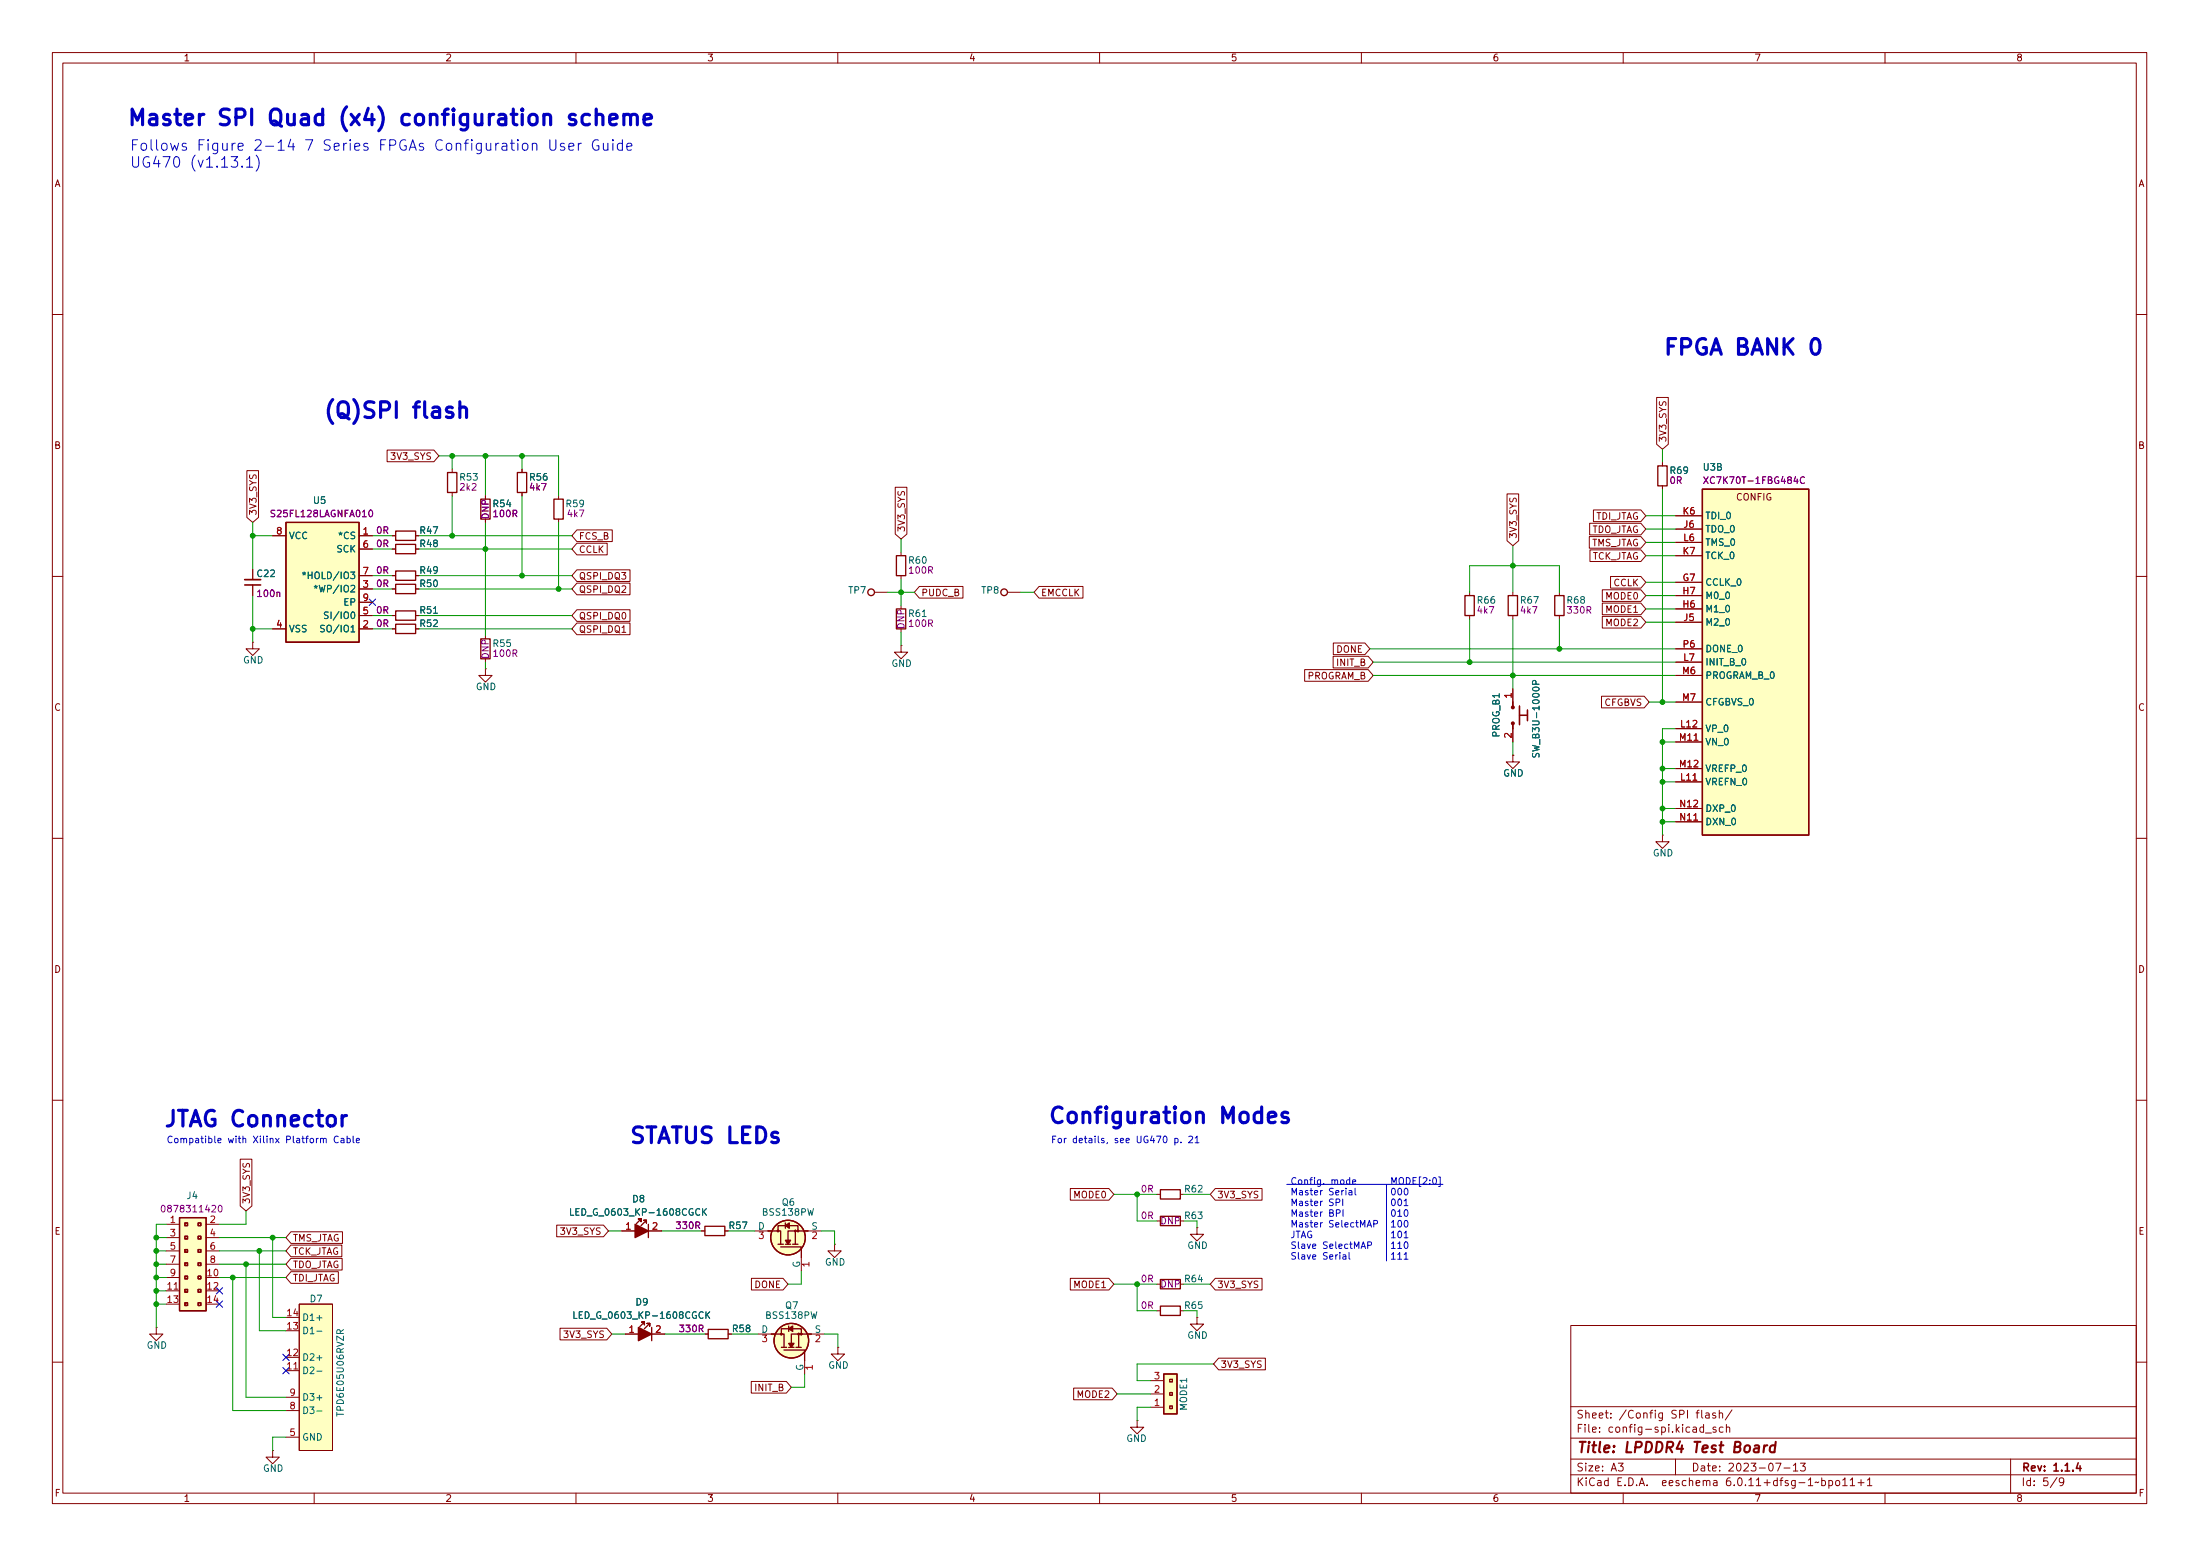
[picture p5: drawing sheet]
<svg xmlns="http://www.w3.org/2000/svg" width="420mm" height="297mm" viewBox="0 0 420 297" stroke-linecap="round" stroke-linejoin="round" font-family="sans-serif">
<g fill="none" stroke="#840000" stroke-width=".19">
<path d="M10 10h400v277h-400zM12 12h396v273h-396zM60 10v2M110 10v2M160 10v2M210 10v2M260 10v2M310 10v2M360 10v2M10 60h2M316.4 75.9h2.2v8.9l-1.1 1-1.1-1zM408 60h2"/>
<path d="M47.1 89.8h2.3v9l-1.1 .9-1.2-.9zM73.9 85.9h9l.9 1.1-.9 1.1h-9zM86.4 89.6v.6M86.4 94v.7M92.7 94.7v.6M92.7 99.1v.6M99.7 89.6v.6M99.7 94v.7M106.7 94.7v.6M106.7 99.1v.6M171 93h2.2v9l-1.1 .9-1.1-.9zM287.8 94.3h2.2v8.9l-1.1 1-1.1-1z"/>
<path d="M303.6 99.9h9.8l.9 1.1-.9 1.1h-9.8zM304.3 97.4h9.1l.9 1.1-.9 1.1h-9.1zM317.5 88.3v.6M317.5 92.7v.7M320 98.5h5.1M10 110h2M48.3 108.6v2.1M48.3 111.7v2M52.1 102.3h2.5M68.6 104.8h2.5M68.6 102.3h2.5M68.6 109.9h2.5"/>
<path d="M68.6 112.4h2.5M68.6 117.5h2.5M68.6 115h2.5M74.9 104.8h.7M74.9 102.3h.7M74.9 109.9h.7M74.9 112.4h.7M74.9 117.5h.7M79.4 104.8h.6M79.4 102.3h.6M79.4 109.9h.6M79.4 112.4h.6"/>
<path d="M79.4 117.5h.6M110.2 101.2h6.7v2.2h-6.7l-1-1.1zM110.2 111.3h10.1v2.2h-10.1l-1-1.1zM110.2 118.9h10.1v2.3h-10.1l-1-1.1zM110.2 103.7h5.8v2.2h-5.8l-1-1.1zM110.2 116.4h10.1v2.2h-10.1l-1-1.1zM110.2 108.8h10.1v2.2h-10.1l-1-1.1zM167 113.1h2.5M172.1 105.4v.7M172.1 109.9v.6M172.1 115.6v.6M175.6 112h8.3v2.2h-8.3l-1-1.1z"/>
<path d="M192.4 113.1h2.5M198.4 112h8.4v2.2h-8.4l-.9-1.1zM280.7 113.1v.6M280.7 117.5v.6M288.9 113.1v.6M288.9 117.5v.6M297.8 113.1v.6M297.8 117.5v.6M303.5 102.4h9.9l.9 1.1-.9 1.2h-9.9zM303.6 105h9.8l.9 1.1-.9 1.1h-9.8zM306 115.1h7.4l.9 1.1-.9 1.2h-7.4zM306 117.7h7.4l.9 1.1-.9 1.1h-7.4z"/>
<path d="M306 112.6h7.4l.9 1.1-.9 1.1h-7.4zM307.6 110.1h5.8l.9 1.1-.9 1.1h-5.8zM320 111.2h5.1M320 116.2h5.1M320 113.7h5.1M320 118.8h5.1M320 101h5.1M320 106.1h5.1M320 103.5h5.1M408 110h2M48.3 122.6v1.3h1.2l-1.2 1.2-1.3-1.2h1.3M48.3 122.6h.1"/>
<path d="M52.1 120.1h2.5M68.6 120.1h2.5M74.9 120.1h.7M79.4 120.1h.6M92.7 127.7v1.2h1.3l-1.3 1.3-1.3-1.3h1.3M92.7 127.7h.1M92.7 121.3v.7M92.7 125.8v.6M172.1 123.2v1.3h1.3l-1.3 1.3-1.3-1.3h1.3M172.1 123.2h.1M172.1 120.1v.6M249.2 127.8h12.1l1 1.1-1 1.2h-12.1z"/>
<path d="M254.6 125.3h6.7l1 1.1-1 1.1h-6.7zM254.6 122.8h6.1l.9 1.1-.9 1.1h-6.1zM288.9 131.5v2.5M288.9 139.1v2.5M305.9 132.9h8.1l1 1.1-1 1.1h-8.1zM320 139.1h5.1M320 126.4h5.1M320 128.9h5.1M320 134h5.1M320 123.9h5.1M288.9 144.2v1.3h1.3l-1.3 1.2-1.2-1.2h1.2M288.9 144.2h.1"/>
<path d="M317.5 159.4v1.3h1.3l-1.3 1.3-1.3-1.3h1.3M317.5 159.4h.1M320 149.3h5.1M320 141.6h5.1M320 146.7h5.1M320 156.9h5.1M320 154.3h5.1M10 160h2M408 160h2M10 210h2M408 210h2M31.7 233.7h2.6"/>
<path d="M31.7 236.3h2.6M31.7 238.8h2.6M39.4 233.7h2.5M39.4 236.3h2.5M39.4 238.8h2.5M45.9 221.3h2.2v8.9l-1.1 1-1.1-1zM55.6 237.7h9.7v2.2h-9.7l-1-1.1zM55.6 235.1h9.8v2.3h-9.8l-1-1.1zM106.3 233.9h9l.9 1.1-.9 1.1h-9zM118.7 235h2.6M123.8 235h2.6M134 235h.6"/>
<path d="M138.4 235h.7M144.1 235h2.6M154.3 235h2.5M159.4 237.5v1.3h1.3l-1.3 1.3-1.3-1.3h1.3M159.4 237.5h.1M204.4 226.9h7.4l.9 1.1-.9 1.1h-7.4zM221 233.1h.6M221 228h.6M225.4 233.1h.7M225.4 228h.7M228.6 234.4v1.2h1.3l-1.3 1.3-1.3-1.3h1.3M228.6 234.4h.1"/>
<path d="M232.1 226.9h8.9v2.2h-8.9l-1-1.1zM29.8 253.4v1.3h1.3l-1.3 1.2-1.2-1.2h1.2M29.8 253.4h.1M31.7 243.9h2.6M31.7 246.4h2.6M31.7 249h2.6M31.7 241.3h2.6M39.4 243.9h2.5M39.4 246.4h2.5M39.4 249h2.5M39.4 241.3h2.5M54.6 259.1h2.5"/>
<path d="M54.6 254h2.5M54.6 251.5h2.5M55.6 242.8h9v2.2h-9l-1-1.1zM55.6 240.2h9.7v2.2h-9.7l-1-1.1zM57.1 249h6.4v27.9h-6.4zM107 253.6h8.9l.9 1.1-.9 1.1h-8.9zM119.4 254.7h2.5M124.5 254.7h2.5M134.6 254.7h.7M139.1 254.7h.6M143.5 244h6l1 1.1-1 1.2h-6zM144.8 254.7h2.5"/>
<path d="M153 240.1v2.5M153.7 259.8v2.5M154.9 254.7h2.6M160 257.2v1.3h1.3l-1.3 1.3-1.3-1.3h1.3M160 257.2h.1M204.4 244h7.4l.9 1.1-.9 1.2h-7.4zM221 250.2h.6M221 245.1h.6M225.4 250.2h.7M225.4 245.1h.7M228.6 251.5v1.3h1.3l-1.3 1.2-1.3-1.2h1.3M228.6 251.5h.1"/>
<path d="M232.1 244h8.9v2.3h-8.9l-1-1.2zM232.7 259.3h9v2.2h-9l-.9-1.1zM300 253h108v32h-108zM10 260h2M52.1 276.9v1.3h1.2l-1.2 1.2-1.3-1.2h1.3M52.1 276.9h.1M54.6 261.7h2.5M54.6 274.4h2.5M54.6 269.3h2.5M54.6 266.7h2.5M143.5 263.7h6.7l.9 1.1-.9 1.1h-6.7zM205 265h7.4l1 1.1-1 1.1h-7.4z"/>
<path d="M217.2 271.2v1.3h-1.3l1.3 1.2 1.2-1.2h-1.2M217.2 271.2h.1M219.7 268.6h2.5M219.7 266.1h2.5M219.7 263.6h2.5M300 278.5h108M300 274.5h108M300 268.5h108M305.5 273.3v.1M305.5 272.5v.1M307.6 270.6v.1M307.6 269.8v.1"/>
<path d="M317.5 269.7v1.2l-.3 .3-.4-.1M317.5 269.8l-.4-.1-.3 .3 .1 .6h.6M320 278.5v3M325.7 273.6h1.1M327.7 272.5l-.3-.1-.3 .2 .1 .2 .5 .2v.3h-.6M329.1 272.5l-.5-.1-.2 .3 .1 .6h.6M329.7 272.6l.2-.2 .4 .1v.9M329.7 271.9v1.5M330.8 269.1l-1.3 2M342.5 279.7l.4-.4v1.5M343.8 279.3h1l-.5 .6 .4 .1v.7l-.2 .1-.7-.1M384 278.5v6.5"/>
<path d="M408 260h2M60 285v2M110 285v2M160 285v2M210 285v2M260 285v2M300 281.5h108M310 285v2M327.3 282.7h.6v.9M327.9 283h-.5a.29 .29 0 0 0-.2 .3 .29 .29 0 0 0 .2 .3l.5-.1M340.7 280.2h1.2M342.5 280.8h.9"/>
<path d="M351.9 283.6h.9M353.4 282.5l.4-.4v1.5M353.4 283.6h.8M354.9 283h1.1M355.4 282.5v1.1M356.6 282.5l.5-.4v1.5M356.6 283.6h.9M360 285v2M394.1 282.8l-.3 .2h-.2l-.3-.2 .1-.6 .4-.1 .3 .2a.99 .99 0 0 1-.4 1.3h-.3"/>
</g>
<path d="M46.7 111.7h3.1M396.9 279.2l-.4 1.1h1" fill="none" stroke="#840000" stroke-width=".3"/>
<g fill="none" stroke="#840000" stroke-width=".25">
<path d="M54.6 99.7h14v22.9h-14zM85.5 90.2h1.7v3.8h-1.7zM91.8 95.3h1.8v3.8h-1.8zM98.8 90.2h1.8v3.8h-1.8zM105.8 95.3h1.8v3.8h-1.8zM316.6 88.9h1.8v3.8h-1.8zM325.1 93.4h20.3v66h-20.3zM75.6 103.9h3.8v1.8h-3.8zM75.6 101.4h3.8v1.8h-3.8zM75.6 109h3.8v1.8h-3.8zM75.6 111.5h3.8v1.8h-3.8zM75.6 116.6h3.8v1.8h-3.8z"/>
<path d="M75.6 119.2h3.8v1.7h-3.8zM171.2 116.2h1.8v3.9h-1.8zM171.2 106.1h1.8v3.8h-1.8zM279.8 113.7h1.8v3.8h-1.8zM288 113.7h1.8v3.8h-1.8zM296.9 113.7h1.8v3.8h-1.8zM91.8 122h1.8v3.8h-1.8zM288.9 134v.8M288.9 138.3v.8M290.2 134.8v3.5M290.2 136.6h1.5M291.7 135.5v2.1"/>
<path d="M34.3 232.4h5.1v17.8h-5.1zM35.3 238.5h.5v.6h-.5zM35.3 236h.5v.5h-.5zM35.3 233.5h.5v.5h-.5zM37.8 238.5h.6v.6h-.6zM37.8 236h.6v.5h-.6zM37.8 233.5h.6v.5h-.6zM122.4 232.7v.5v-.5h-.5h.5l-.9 .9M123.4 233v.5v-.5h-.5h.5l-1 1M123.8 233.7v2.6M134.6 234.1h3.8v1.8h-3.8zM146.7 235h2.4v2.5"/>
<path d="M148.6 235.1v-1.1h3.8v1.1M148.6 237.5h1M149.1 238h3.9v2.1M150 237.5h1M150 233.5v1M151.4 237.5h1M151.9 235v2.5M154.3 235h-3.8v2.5M221.6 232.2h3.8v1.8h-3.8zM221.6 227.1h3.8v1.8h-3.8zM35.3 248.7h.5v.5h-.5zM35.3 246.2h.5v.5h-.5z"/>
<path d="M35.3 243.6h.5v.5h-.5zM35.3 241.1h.5v.5h-.5zM37.8 248.7h.6v.5h-.6zM37.8 246.2h.6v.5h-.6zM37.8 243.6h.6v.5h-.6zM37.8 241.1h.6v.5h-.6zM123.1 252.4v.5v-.5h-.5h.5l-.9 .9M124.1 252.6v.5v-.5h-.5h.5l-1 1.1M124.5 253.4v2.5M135.3 253.8h3.8v1.8h-3.8zM147.3 254.7h2.4v2.5M149.2 254.8v-1.1h3.8v1.1"/>
<path d="M149.2 257.2h1M149.7 257.7h4v2.1M150.6 257.2h1M150.6 253.1v1.1M152 257.2h1M152.5 254.7v2.5M154.9 254.7h-3.8v2.5M221.6 249.3h3.8v1.8h-3.8zM221.6 244.3h3.8v1.7h-3.8zM222.2 262.3h2.6v7.6h-2.6zM223.4 263.3h.5v.5h-.5zM223.4 265.8h.5v.6h-.5z"/>
<path d="M223.4 268.4h.5v.5h-.5z"/>
<circle cx="166.4" cy="113.1" r=".63"/>
<circle cx="191.8" cy="113.1" r=".63"/>
<circle cx="148.6" cy="235" r=".13"/>
<circle cx="150.5" cy="236.3" r="3.3"/>
<circle cx="151.9" cy="235" r=".13"/>
<circle cx="152.4" cy="235" r=".13"/>
<circle cx="149.2" cy="254.7" r=".13"/>
<circle cx="151.1" cy="255.9" r="3.3"/>
<circle cx="152.5" cy="254.7" r=".13"/>
<circle cx="153" cy="254.7" r=".13"/>
</g>
<g fill="#ffffc2" stroke="#ffffc2" stroke-width=".19">
<path d="M222.2 262.3h2.6v7.6h-2.6z"/>
<path d="M288.9 134v.8z"/>
<path d="M290.2 134.8v3.5z"/>
<path d="M291.7 135.5v2.1z"/>
<path d="M290.2 136.6h1.5z"/>
<path d="M288.9 138.3v.8z"/>
<path d="M151.9 237.5h.5z"/>
<path d="M151.4 237.5h.5z"/>
<path d="M150.5 237.5h.5z"/>
<path d="M150 237.5h.5z"/>
<path d="M148.6 237.5h1z"/>
<path d="M151.9 235v2.5z"/>
<path d="M150 233.5v1z"/>
<path d="M150.5 235h3.8l-3.8 2.5z"/>
<path d="M146.7 235h2.4v2.5z"/>
<path d="M148.6 234h3.8v1.1h-3.8z"/>
<path d="M152.5 257.2h.5z"/>
<path d="M152 257.2h.5z"/>
<path d="M151.1 257.2h.5z"/>
<path d="M150.6 257.2h.5z"/>
<path d="M149.2 257.2h1z"/>
<path d="M152.5 254.7v2.5z"/>
<path d="M150.6 253.1v1.1z"/>
<path d="M151.1 254.7h3.8l-3.8 2.5z"/>
<path d="M147.3 254.7h2.4v2.5z"/>
<path d="M149.2 253.7h3.8v1.1h-3.8z"/>
<path d="M325.1 93.4h20.3v66h-20.3z"/>
<path d="M54.6 99.7h14v22.9h-14z"/>
<path d="M57.1 249h6.4v27.9h-6.4z"/>
<path d="M34.3 232.4h5.1v17.8h-5.1z"/>
<path d="M35.3 248.7h.5v.5h-.5z"/>
<path d="M35.3 246.2h.5v.5h-.5z"/>
<path d="M35.3 243.6h.5v.5h-.5z"/>
<path d="M35.3 241.1h.5v.5h-.5z"/>
<path d="M35.3 238.5h.5v.6h-.5z"/>
<path d="M35.3 236h.5v.5h-.5z"/>
<path d="M35.3 233.5h.5v.5h-.5z"/>
<path d="M37.8 248.7h.6v.5h-.6z"/>
<path d="M37.8 246.2h.6v.5h-.6z"/>
<path d="M37.8 243.6h.6v.5h-.6z"/>
<path d="M37.8 241.1h.6v.5h-.6z"/>
<path d="M37.8 238.5h.6v.6h-.6z"/>
<path d="M37.8 236h.6v.5h-.6z"/>
<path d="M37.8 233.5h.6v.5h-.6z"/>
<circle cx="150.5" cy="236.3" r="3.3"/>
<circle cx="152.4" cy="235" r=".13"/>
<circle cx="151.9" cy="235" r=".13"/>
<circle cx="148.6" cy="235" r=".13"/>
<circle cx="151.1" cy="255.9" r="3.3"/>
<circle cx="153" cy="254.7" r=".13"/>
<circle cx="152.5" cy="254.7" r=".13"/>
<circle cx="149.2" cy="254.7" r=".13"/>
</g>
<g fill="#840000" stroke="#840000" stroke-width=".25">
<path d="M150 236.8h1l-.5 .7z"/>
<path d="M150 234l.7-.5v1z"/>
<path d="M150.6 256.4h1l-.5 .8z"/>
<path d="M150.6 253.7l.8-.6v1.1z"/>
<path d="M121.9 253.4l2.6 1.3-2.6 1.2z"/>
<path d="M121.3 233.7l2.5 1.3-2.5 1.3z"/>
<circle cx="288.9" cy="135" r=".25"/>
<circle cx="288.9" cy="138.1" r=".25"/>
</g>
<g fill="none" stroke="#006464" stroke-width=".19">
<path d="M67 109.2h.8l-.5 .5 .4 .1v.5l-.2 .2-.5-.2M67 119.7l.4-.3v1.2M67 111.9l.5-.2 .3 .4-.8 .9h.8M67.1 116.9l.2-.1a.68 .68 0 0 1 .5 .7 .68 .68 0 0 1-.5 .6l-.3-.5zM82.8 117.1h.7M176.2 117.7h.7M67 120.6h.8M292.7 131.3a.75 .75 0 0 1 1.2 .3 .72 .72 0 0 1-1.2-.1zM293.3 130.6v-.6l-.2-.1-.3 .1-.1 .6h1.2M133.6 230.8a.6 .6 0 0 0-.8 .5 .6 .6 0 0 0 .6 .7l.2-.1M134.2 230.7v1.3M134.4 231.3l.5 .7"/>
<path d="M134.9 230.7l-.7 .8M154.3 230.7l.3 1.3 .2-.9 .2 .9 .4-1.3M60.5 254.1h1M65 254.6l-.1-.6-.2-.2-.3 .1-.1 .7h1.3M65.6 253.8l-.6 .5M134.3 250.5a.6 .6 0 0 0-.9 .5 .6 .6 0 0 0 .6 .7l.3-.1M134.8 250.4v1.3M135 251l.5 .7M135.5 250.4l-.7 .7M154.9 250.4l.3 1.3 .2-.9 .3 .9 .3-1.3M60.5 261.7h1M60.5 269.4h1"/>
</g>
<path d="M323.3 148.9h.8M323.5 156.6h.7M145 235.2h.8l-.4 .5 .3 .1v.5l-.2 .2-.5-.2M155.2 235.3l.5-.1 .2 .3-.7 1h.7M33.3 246.1h.7M145.6 254.9h.8l-.4 .4 .4 .2v.5l-.2 .1-.6-.1M154.5 241.3h-1.3l.4 .4M155.8 255l.5-.1 .3 .3-.8 .9h.8M56.1 261.3h.7M155.1 261h-1.2l.3 .4" fill="none" stroke="#a90000" stroke-width=".19"/>
<path d="M70.6 97.5l.1-.1a.68 .68 0 0 1 .5 .6 .68 .68 0 0 1-.5 .6l-.3-.4zM342.9 91l-.3 .9h.8M343.2 91.5v.8M344.6 91.1a.6 .6 0 0 0-.8 .5 .6 .6 0 0 0 .6 .7l.2-.1M52.9 113.2l.2-.2 .3 .1v.8M40.5 230.2l.5-.1 .2 .4-.8 .9h.8M41.8 230.2l.2-.1a.68 .68 0 0 1 .4 .6 .68 .68 0 0 1-.4 .7l-.3-.5z" fill="none" stroke="#840084" stroke-width=".19"/>
<path d="M46.7 110.7h3.1" fill="none" stroke="#840000" stroke-width=".33"/>
<path d="M78.2 22l-.9-.2-.3 .2-.2 .4v.8l.2 .5 .3 .1 .9-.1M109.9 22l-.7-.2-.3 .2-.2 .2 .2 .5 1 .3 .1 .2-.1 .5-.3 .1-.9-.1M75.7 76.7v3M228.5 212.6a.74 .74 0 0 1 1.3 .1v1.6" fill="none" stroke="#0000c2" stroke-width=".6"/>
<g fill="none" stroke="#0000c2" stroke-width=".19">
<path d="M35.5 27.4l-.4-.1-.3 .3 .1 .3 .6 .2 .1 .2-.1 .3-.1 .1-.6-.1M45.5 28l.9-.2-.1-.4-.5-.1-.3 .3 .1 1 .2 .1 .5-.1M47.1 31.9h1.2M48.9 29.6a2.3 2.3 0 0 1 0 3.1M55.5 26.6l-.5 1.4h1.3M56 27.3v1.4M101.7 27.5a.5 .5 0 0 1 .8 .1v1.1M101.7 27.3v1.4M41.6 217.7l.6-.1v-.2l-.4-.1-.2 .2 .1 .6h.5M52.6 217.3l.7 .9M53.3 217.3l-.7 .9M61.8 217.5l.1-.2 .3 .1 .1 .8"/>
<path d="M210.8 217.4l-.3-.1-.1 .2v.2l.4 .1v.3h-.4M211.5 218.1l-.1 .2M245.7 226.1h29.9M252.6 227.3l-.4 .2M252.6 229.3l-.4 .3M252.6 231.4l-.4 .2M252.6 233.4l-.4 .2M252.8 225.9v.2M257.6 239.1v1.1l.2 .2M258.8 226.8v1.1l.2 .2M261.2 237.7h.6l.1-.2v-.3l-.7-.1v1.2M262.4 233.6h.6l.1-.2-.1-.3-.6-.1v1.2"/>
<path d="M264.8 226.1v14.6M268.2 230.2h.7M268.2 236.3h.7M274.8 224.7h.3v1.8h-.3M268.2 240.4h.7"/>
</g>
<g fill="none" stroke="#009600" stroke-width=".19">
<path d="M48.3 99.7v8.9M83.8 87h22.9v7.7M86.4 87v2.6M86.4 94.7v7.6M92.7 87v7.7M92.7 99.7v21.6M99.7 87v2.6M99.7 94.7v15.2M106.7 99.7v12.7M314.3 98.5h5.7M317.5 85.8v2.5M317.5 93.4v40.6"/>
<path d="M48.3 102.3h3.8M48.3 113.7v8.9M71.1 102.3h3.8M71.1 117.5h3.8M71.1 112.4h3.8M71.1 109.9h3.8M71.1 104.8h3.8M80 102.3h29.2M80 117.5h29.2M80 112.4h29.2M80 109.9h29.2M80 104.8h29.2"/>
<path d="M169.5 113.1h5.1M172.1 102.9v2.5M172.1 110.5v5.1M194.9 113.1h2.6M280.7 113.1v-5.1h17.1v5.1M280.7 118.1v8.3M288.9 104.2v8.9M288.9 118.1v13.4M297.8 118.1v5.8M314.3 111.2h5.7M314.3 118.8h5.7M314.3 116.2h5.7"/>
<path d="M314.3 103.5h5.7M314.3 106.1h5.7M314.3 101h5.7M314.3 113.7h5.7M48.3 120.1h3.8M71.1 120.1h3.8M80 120.1h29.2M92.7 126.4v1.3M172.1 120.7v2.5M261.6 123.9h58.4M262.3 128.9h57.7M262.3 126.4h57.7"/>
<path d="M315 134h5M320 139.1h-2.5v20.3M288.9 141.6v2.6M317.5 149.3h2.5M317.5 146.7h2.5M317.5 141.6h2.5M317.5 154.3h2.5M317.5 156.9h2.5M29.8 238.8h1.9M29.8 236.3h1.9M31.7 233.7h-1.9v19.7M41.9 238.8h12.7"/>
<path d="M41.9 236.3h12.7M47 231.2v2.5h-5.1M49.5 238.8v15.2h5.1M52.1 236.3v15.2h2.5M116.2 235h2.5M126.4 235h7.6M139.1 235h5M156.8 235h2.6v2.5M212.7 228h8.3M217.2 228v5.1h3.8M226.1 228h5M228.6 233.1v1.3"/>
<path d="M29.8 243.9h1.9M29.8 246.4h1.9M29.8 241.3h1.9M29.8 249h1.9M41.9 243.9h12.7M41.9 241.3h12.7M44.4 243.9v25.4h10.2M47 241.3v25.4h7.6M116.8 254.7h2.6M127 254.7h7.6M139.7 254.7h5.1M153 242.6v2.5h-2.5"/>
<path d="M157.5 254.7h2.5v2.5M212.7 245.1h8.3M217.2 245.1v5.1h3.8M226.1 245.1h5M228.6 250.2v1.3M54.6 274.4h-2.5v2.5M153.7 262.3v2.5h-2.6M213.4 266.1h6.3M219.7 268.6h-2.5v2.6M231.8 260.4h-14.6v3.2h2.5"/>
</g>
<path d="M70.5 114.4l1.2 1.2M71.7 114.4l-1.2 1.2M41.3 245.8l1.2 1.2M41.3 248.3l1.2 1.3M42.5 245.8l-1.2 1.2M42.5 248.3l-1.2 1.3M54 258.5l1.2 1.2M55.2 258.5l-1.2 1.2M54 261l1.2 1.3M55.2 261l-1.2 1.3" fill="none" stroke="#000084" stroke-width=".19"/>
<g fill="#009600" stroke="#009600" stroke-width=".19">
<circle cx="288.9" cy="108" r=".46"/>
<circle cx="297.8" cy="123.9" r=".46"/>
<circle cx="288.9" cy="128.9" r=".46"/>
<circle cx="172.1" cy="113.1" r=".46"/>
<circle cx="217.2" cy="228" r=".46"/>
<circle cx="280.7" cy="126.4" r=".46"/>
<circle cx="217.2" cy="245.1" r=".46"/>
<circle cx="317.5" cy="149.3" r=".46"/>
<circle cx="317.5" cy="154.3" r=".46"/>
<circle cx="317.5" cy="134" r=".46"/>
<circle cx="317.5" cy="146.7" r=".46"/>
<circle cx="317.5" cy="141.6" r=".46"/>
<circle cx="317.5" cy="156.9" r=".46"/>
<circle cx="92.7" cy="104.8" r=".46"/>
<circle cx="99.7" cy="109.9" r=".46"/>
<circle cx="106.7" cy="112.4" r=".46"/>
<circle cx="29.8" cy="246.4" r=".46"/>
<circle cx="29.8" cy="243.9" r=".46"/>
<circle cx="29.8" cy="236.3" r=".46"/>
<circle cx="49.5" cy="238.8" r=".46"/>
<circle cx="29.8" cy="238.8" r=".46"/>
<circle cx="29.8" cy="241.3" r=".46"/>
<circle cx="47" cy="241.3" r=".46"/>
<circle cx="44.4" cy="243.9" r=".46"/>
<circle cx="52.1" cy="236.3" r=".46"/>
<circle cx="29.8" cy="249" r=".46"/>
<circle cx="86.4" cy="87" r=".46"/>
<circle cx="86.4" cy="102.3" r=".46"/>
<circle cx="99.7" cy="87" r=".46"/>
<circle cx="92.7" cy="87" r=".46"/>
<circle cx="48.3" cy="102.3" r=".46"/>
<circle cx="48.3" cy="120.1" r=".46"/>
</g>
<g font-size="4.2" fill="#0000c2">
<text x="24.1" y="24">Master</text>
<text x="41.7" y="24">SPI</text>
<text x="51.9" y="24">Quad</text>
<text x="66" y="24">(x4)</text>
<text x="78.2" y="24">configuration</text>
<text x="110.8" y="24">scheme</text>
<text x="317.5" y="67.8">FPGA BANK 0</text>
<text x="61.6" y="79.8">(Q)SPI</text>
<text x="78.9" y="79.8">flash</text>
<text x="31.1" y="215.1">JTAG Connector</text>
<text x="200" y="214.5">Configuration</text>
<text x="233" y="214.5">Modes</text>
<text x="120" y="218.3">STATUS LEDs</text>
</g>
<g font-size="2.8" fill="#0000c2">
<text x="24.8" y="28.8">Follows</text>
<text x="37.6" y="28.8">Figure</text>
<text x="48.6" y="28.8">2-14</text>
<text x="58.5" y="28.8">7</text>
<text x="62.1" y="28.8">Series</text>
<text x="72.9" y="28.8">FPGAs Configuration</text>
<text x="105.5" y="28.8">User</text>
<text x="113.9" y="28.8">Guide</text>
<text x="24.8" y="32">UG470</text>
<text x="36.3" y="32">(v1.13.1)</text>
</g>
<g font-size="2.8" fill="#840000">
<text x="301" y="277.9">Title:</text>
<text x="310.2" y="277.9">LPDDR4</text>
<text x="323.7" y="277.9">Test</text>
<text x="331.6" y="277.9">Board</text>
</g>
<g font-size="2.1" fill="#840000">
<text x="301" y="273.9">File:</text>
<text x="301" y="271.2">Sheet:</text>
<text x="307.4" y="273.9">config-spi.kicad_sch</text>
<text x="309.2" y="271.2">/Config</text>
<text x="319.2" y="271.2">SPI</text>
<text x="324.2" y="271.2">flash/</text>
<text x="301" y="281.3">Size:</text>
<text x="307.6" y="281.3">A3</text>
<text x="323" y="281.3">Date:</text>
<text x="330" y="281.3">2023-07-13</text>
<text x="386" y="281.3">Rev:</text>
<text x="392.1" y="281.3">1.1.4</text>
<text x="301" y="284.1">KiCad</text>
<text x="308.7" y="284.1">E.D.A.</text>
<text x="317.6" y="284.1">eeschema</text>
<text x="330" y="284.1">6.0.11+dfsg-1~bpo11+1</text>
<text x="386" y="284.1">Id:</text>
<text x="390.1" y="284.1">5/9</text>
</g>
<g font-size="1.8" fill="#840000">
<text x="35" y="12.1">1</text>
<text x="85" y="12.1">2</text>
<text x="135" y="12.1">3</text>
<text x="185" y="12.1">4</text>
<text x="235" y="12.1">5</text>
<text x="285" y="12.1">6</text>
<text x="335" y="12.1">7</text>
<text x="385" y="12.1">8</text>
<text x="10.4" y="36.1">A</text>
<text x="408.4" y="36.1">A</text>
<text x="10.3" y="86.1">B</text>
<text x="74.4" y="88.1">3V3_SYS</text>
<text x="318.6" y="84.5" transform="rotate(-90 318.6 84.5)">3V3_SYS</text>
<text x="408.3" y="86.1">B</text>
<text x="331.5" y="95.9">CONFIG</text>
<text x="49.4" y="98.5" transform="rotate(-90 49.4 98.5)">3V3_SYS</text>
<text x="173.2" y="101.6" transform="rotate(-90 173.2 101.6)">3V3_SYS</text>
<text x="304.8" y="99.6">TDI_JTAG</text>
<text x="110.5" y="103.4">FCS_B</text>
<text x="110.5" y="105.9">CCLK</text>
<text x="290" y="102.9" transform="rotate(-90 290 102.9)">3V3_SYS</text>
<text x="304" y="104.7">TMS_JTAG</text>
<text x="304.1" y="102.1">TDO_JTAG</text>
<text x="304.1" y="107.2">TCK_JTAG</text>
<text x="110.5" y="113.5">QSPI_DQ2</text>
<text x="110.5" y="111">QSPI_DQ3</text>
<text x="308.1" y="112.3">CCLK</text>
<text x="110.5" y="118.6">QSPI_DQ0</text>
<text x="175.9" y="114.2">PUDC_B</text>
<text x="198.8" y="114.2">EMCCLK</text>
<text x="306.5" y="117.4">MODE1</text>
<text x="306.5" y="119.9">MODE2</text>
<text x="306.5" y="114.8">MODE0</text>
<text x="110.5" y="121.2">QSPI_DQ1</text>
<text x="255.1" y="125">DONE</text>
<text x="249.6" y="130.1">PROGRAM_B</text>
<text x="255.1" y="127.5">INIT_B</text>
<text x="10.3" y="136.1">C</text>
<text x="306.3" y="135.1">CFGBVS</text>
<text x="408.3" y="136.1">C</text>
<text x="10.3" y="186.1">D</text>
<text x="408.3" y="186.1">D</text>
<text x="48.1" y="229.9" transform="rotate(-90 48.1 229.9)">3V3_SYS</text>
<text x="204.9" y="229.1">MODE0</text>
<text x="232.4" y="229.1">3V3_SYS</text>
<text x="10.3" y="236.1">E</text>
<text x="55.9" y="239.9">TCK_JTAG</text>
<text x="55.9" y="237.4">TMS_JTAG</text>
<text x="106.8" y="236.1">3V3_SYS</text>
<text x="408.3" y="236.1">E</text>
<text x="55.9" y="245">TDI_JTAG</text>
<text x="55.9" y="242.4">TDO_JTAG</text>
<text x="144" y="246.3">DONE</text>
<text x="204.9" y="246.3">MODE1</text>
<text x="232.4" y="246.3">3V3_SYS</text>
<text x="107.4" y="255.8">3V3_SYS</text>
<text x="233" y="261.5">3V3_SYS</text>
<text x="144" y="265.9">INIT_B</text>
<text x="205.5" y="267.2">MODE2</text>
<text x="10.4" y="286.1">F</text>
<text x="35" y="287.1">1</text>
<text x="85" y="287.1">2</text>
<text x="135" y="287.1">3</text>
<text x="185" y="287.1">4</text>
<text x="235" y="287.1">5</text>
<text x="285" y="287.1">6</text>
<text x="335" y="287.1">7</text>
<text x="385" y="287.1">8</text>
<text x="408.4" y="286.1">F</text>
</g>
<g font-size="1.8" fill="#006464">
<text x="87.6" y="92.1">R53</text>
<text x="101" y="92.1">R56</text>
<text x="318.8" y="90.8">R69</text>
<text x="325.1" y="90.2">U3B</text>
<text x="59.7" y="96.6">U5</text>
<text x="94" y="97.2">R54</text>
<text x="107.9" y="97.2">R59</text>
<text x="325.6" y="99.5">TDI_0</text>
<text x="55.1" y="103.3">VCC</text>
<text x="64.2" y="105.8">SCK</text>
<text x="64.5" y="103.3">*CS</text>
<text x="80" y="104.8">R48</text>
<text x="80" y="102.3">R47</text>
<text x="173.4" y="108">R60</text>
<text x="325.6" y="102">TDO_0</text>
<text x="325.6" y="107.1">TCK_0</text>
<text x="325.6" y="104.6">TMS_0</text>
<text x="48.9" y="110.5">C22</text>
<text x="57.5" y="110.9">*HOLD/IO3</text>
<text x="59.8" y="113.5">*WP/IO2</text>
<text x="80" y="109.9">R49</text>
<text x="80" y="112.4">R50</text>
<text x="161.9" y="113.7">TP7</text>
<text x="187.3" y="113.7">TP8</text>
<text x="325.6" y="112.2">CCLK_0</text>
<text x="61.6" y="118.5">SI/IO0</text>
<text x="65.5" y="116">EP</text>
<text x="80" y="117.5">R51</text>
<text x="173.4" y="118.1">R61</text>
<text x="281.9" y="115.6">R66</text>
<text x="290.2" y="115.6">R67</text>
<text x="299.1" y="115.6">R68</text>
<text x="325.6" y="117.3">M1_0</text>
<text x="325.6" y="114.7">M0_0</text>
<text x="325.6" y="119.8">M2_0</text>
<text x="55.1" y="121.1">VSS</text>
<text x="60.9" y="121.1">SO/IO1</text>
<text x="80" y="120.1">R52</text>
<text x="94" y="123.9">R55</text>
<text x="325.6" y="124.9">DONE_0</text>
<text x="46.4" y="127">GND</text>
<text x="170.2" y="127.7">GND</text>
<text x="325.6" y="127.4">INIT_B_0</text>
<text x="325.6" y="130">PROGRAM_B_0</text>
<text x="90.8" y="132.1">GND</text>
<text x="325.6" y="135">CFGBVS_0</text>
<text x="286.8" y="140.9" transform="rotate(-90 286.8 140.9)">PROG_B1</text>
<text x="325.6" y="140.1">VP_0</text>
<text x="325.6" y="142.7">VN_0</text>
<text x="287" y="148.6">GND</text>
<text x="294.4" y="144.9" transform="rotate(-90 294.4 144.9)">SW_B3U-1000P</text>
<text x="325.6" y="147.7">VREFP_0</text>
<text x="325.6" y="150.3">VREFN_0</text>
<text x="325.6" y="155.4">DXP_0</text>
<text x="325.6" y="157.9">DXN_0</text>
<text x="315.6" y="163.9">GND</text>
<text x="35.6" y="229.3">J4</text>
<text x="108.6" y="232.4">LED_G_0603_KP-1608CGCK</text>
<text x="120.6" y="229.9">D8</text>
<text x="145.4" y="232.4">BSS138PW</text>
<text x="149.2" y="230.5">Q6</text>
<text x="226.1" y="228">R62</text>
<text x="139.1" y="235">R57</text>
<text x="144.7" y="234.7">D</text>
<text x="154.9" y="234.7">S</text>
<text x="226.7" y="238.8">GND</text>
<text x="152.8" y="242" transform="rotate(-90 152.8 242)">G</text>
<text x="157.5" y="242">GND</text>
<text x="226.1" y="245.1">R64</text>
<text x="59.1" y="249">D7</text>
<text x="121.3" y="249.6">D9</text>
<text x="149.9" y="250.2">Q7</text>
<text x="27.9" y="257.8">GND</text>
<text x="57.7" y="255.1">D1-</text>
<text x="57.7" y="252.5">D1+</text>
<text x="109.2" y="252.1">LED_G_0603_KP-1608CGCK</text>
<text x="139.7" y="254.7">R58</text>
<text x="145.3" y="254.4">D</text>
<text x="146.1" y="252.1">BSS138PW</text>
<text x="155.5" y="254.4">S</text>
<text x="226.7" y="255.9">GND</text>
<text x="57.7" y="262.7">D2-</text>
<text x="57.7" y="260.1">D2+</text>
<text x="153.4" y="261.7" transform="rotate(-90 153.4 261.7)">G</text>
<text x="158.1" y="261.7">GND</text>
<text x="57.7" y="267.8">D3+</text>
<text x="227.1" y="269.4" transform="rotate(-90 227.1 269.4)">MODE1</text>
<text x="57.7" y="275.4">GND</text>
<text x="57.7" y="270.3">D3-</text>
<text x="66" y="270.5" transform="rotate(-90 66 270.5)">TPD6E05U06RVZR</text>
<text x="215" y="275.6">GND</text>
<text x="50.2" y="281.3">GND</text>
</g>
<g font-size="1.8" fill="#840084">
<text x="87.6" y="94">2k2</text>
<text x="101" y="94">4k7</text>
<text x="318.8" y="92.7">0R</text>
<text x="325.1" y="92.7">XC7K70T-1FBG484C</text>
<text x="51.4" y="99.1">S25FL128LAGNFA010</text>
<text x="93.7" y="99.2" transform="rotate(-90 93.7 99.2)">DNP</text>
<text x="94" y="99.1">100R</text>
<text x="108.2" y="99.1">4k7</text>
<text x="71.8" y="104.8">0R</text>
<text x="71.8" y="102.3">0R</text>
<text x="71.8" y="109.9">0R</text>
<text x="71.8" y="112.4">0R</text>
<text x="173.4" y="109.9">100R</text>
<text x="48.9" y="114.3">100n</text>
<text x="71.8" y="117.5">0R</text>
<text x="281.9" y="117.5">4k7</text>
<text x="290.2" y="117.5">4k7</text>
<text x="299.1" y="117.5">330R</text>
<text x="71.8" y="120.1">0R</text>
<text x="93.7" y="125.9" transform="rotate(-90 93.7 125.9)">DNP</text>
<text x="94" y="125.8">100R</text>
<text x="173.1" y="120.2" transform="rotate(-90 173.1 120.2)">DNP</text>
<text x="173.4" y="120.1">100R</text>
<text x="30.5" y="231.8">0878311420</text>
<text x="217.8" y="233.1">0R</text>
<text x="217.8" y="228">0R</text>
<text x="128.9" y="235">330R</text>
<text x="221.5" y="234.1">DNP</text>
<text x="217.8" y="245.1">0R</text>
<text x="217.8" y="250.2">0R</text>
<text x="221.5" y="246.2">DNP</text>
<text x="129.5" y="254.7">330R</text>
</g>
<g font-size="1.8" fill="#a90000">
<text x="321.3" y="98.2">K6</text>
<text x="321.4" y="100.7">J6</text>
<text x="52.7" y="102">8</text>
<text x="69.2" y="102">1</text>
<text x="69.2" y="104.6">6</text>
<text x="321.3" y="105.8">K7</text>
<text x="321.4" y="103.3">L6</text>
<text x="69.2" y="112.2">3</text>
<text x="69.2" y="109.6">7</text>
<text x="321.2" y="113.4">H7</text>
<text x="321.3" y="110.9">G7</text>
<text x="52.7" y="119.8">4</text>
<text x="69.2" y="119.8">2</text>
<text x="69.2" y="117.3">5</text>
<text x="69.2" y="114.7">9</text>
<text x="321.2" y="116">H6</text>
<text x="321.4" y="118.5">J5</text>
<text x="321.3" y="123.6">P6</text>
<text x="321.2" y="128.7">M6</text>
<text x="321.4" y="126.1">L7</text>
<text x="288.7" y="133.4" transform="rotate(-90 288.7 133.4)">1</text>
<text x="321.2" y="133.8">M7</text>
<text x="288.7" y="141.1" transform="rotate(-90 288.7 141.1)">2</text>
<text x="320.6" y="141.4">M11</text>
<text x="320.8" y="138.8">L12</text>
<text x="320.6" y="146.5">M12</text>
<text x="320.8" y="149">L11</text>
<text x="320.6" y="154.1">N12</text>
<text x="320.6" y="156.6">N11</text>
<text x="32.3" y="233.5">1</text>
<text x="40" y="233.5">2</text>
<text x="32.3" y="236">3</text>
<text x="32.3" y="238.5">5</text>
<text x="40" y="236">4</text>
<text x="40" y="238.5">6</text>
<text x="119.3" y="234.7">1</text>
<text x="124.4" y="234.7">2</text>
<text x="32.3" y="241.1">7</text>
<text x="32.3" y="243.6">9</text>
<text x="39.4" y="243.6">10</text>
<text x="40" y="241.1">8</text>
<text x="155.3" y="242" transform="rotate(-90 155.3 242)">1</text>
<text x="31.7" y="246.2">11</text>
<text x="31.7" y="248.7">13</text>
<text x="39.4" y="246.2">12</text>
<text x="39.4" y="248.7">14</text>
<text x="54.6" y="251.2">14</text>
<text x="54.6" y="253.8">13</text>
<text x="120" y="254.4">1</text>
<text x="125" y="254.4">2</text>
<text x="54.6" y="261.4">11</text>
<text x="54.6" y="258.9">12</text>
<text x="156" y="261.7" transform="rotate(-90 156 261.7)">1</text>
<text x="220.3" y="263.3">3</text>
<text x="55.2" y="269">8</text>
<text x="55.2" y="266.5">9</text>
<text x="220.3" y="268.4">1</text>
<text x="220.3" y="265.8">2</text>
<text x="55.2" y="274.1">5</text>
</g>
<g font-size="1.8" fill="#0000c2">
<text x="31.7" y="218.2">Compatible</text>
<text x="43.5" y="218.2">with</text>
<text x="48.4" y="218.2">Xilinx</text>
<text x="54.8" y="218.2">Platform</text>
<text x="64.1" y="218.2">Cable</text>
<text x="200.7" y="218.2">For</text>
<text x="204.8" y="218.2">details,</text>
<text x="212.9" y="218.2">see</text>
<text x="217.3" y="218.2">UG470</text>
<text x="224.6" y="218.2">p.</text>
<text x="227.5" y="218.2">21</text>
<text x="246.4" y="226.1">Config.</text>
<text x="254.2" y="226.1">mode</text>
<text x="265.4" y="226.1">MODE[2:0]</text>
<text x="246.4" y="228.2">Master</text>
<text x="246.4" y="230.2">Master</text>
<text x="246.4" y="232.3">Master</text>
<text x="253.7" y="228.2">Serial</text>
<text x="253.7" y="230.2">SPI</text>
<text x="253.7" y="232.3">BPI</text>
<text x="265.4" y="228.2">000</text>
<text x="265.4" y="230.2">001</text>
<text x="265.4" y="232.3">010</text>
<text x="246.4" y="234.3">Master</text>
<text x="246.4" y="236.4">JTAG</text>
<text x="246.4" y="238.4">Slave</text>
<text x="252.6" y="238.4">SelectMAP</text>
<text x="253.7" y="234.3">SelectMAP</text>
<text x="265.4" y="234.3">100</text>
<text x="265.4" y="236.4">101</text>
<text x="265.4" y="238.4">110</text>
<text x="246.4" y="240.4">Slave</text>
<text x="252.6" y="240.4">Serial</text>
<text x="265.4" y="240.4">111</text>
</g>
<g font-size="1.8" fill="#009600">
<text x="226.1" y="233.1">R63</text>
<text x="226.1" y="250.2">R65</text>
</g>
</svg>
